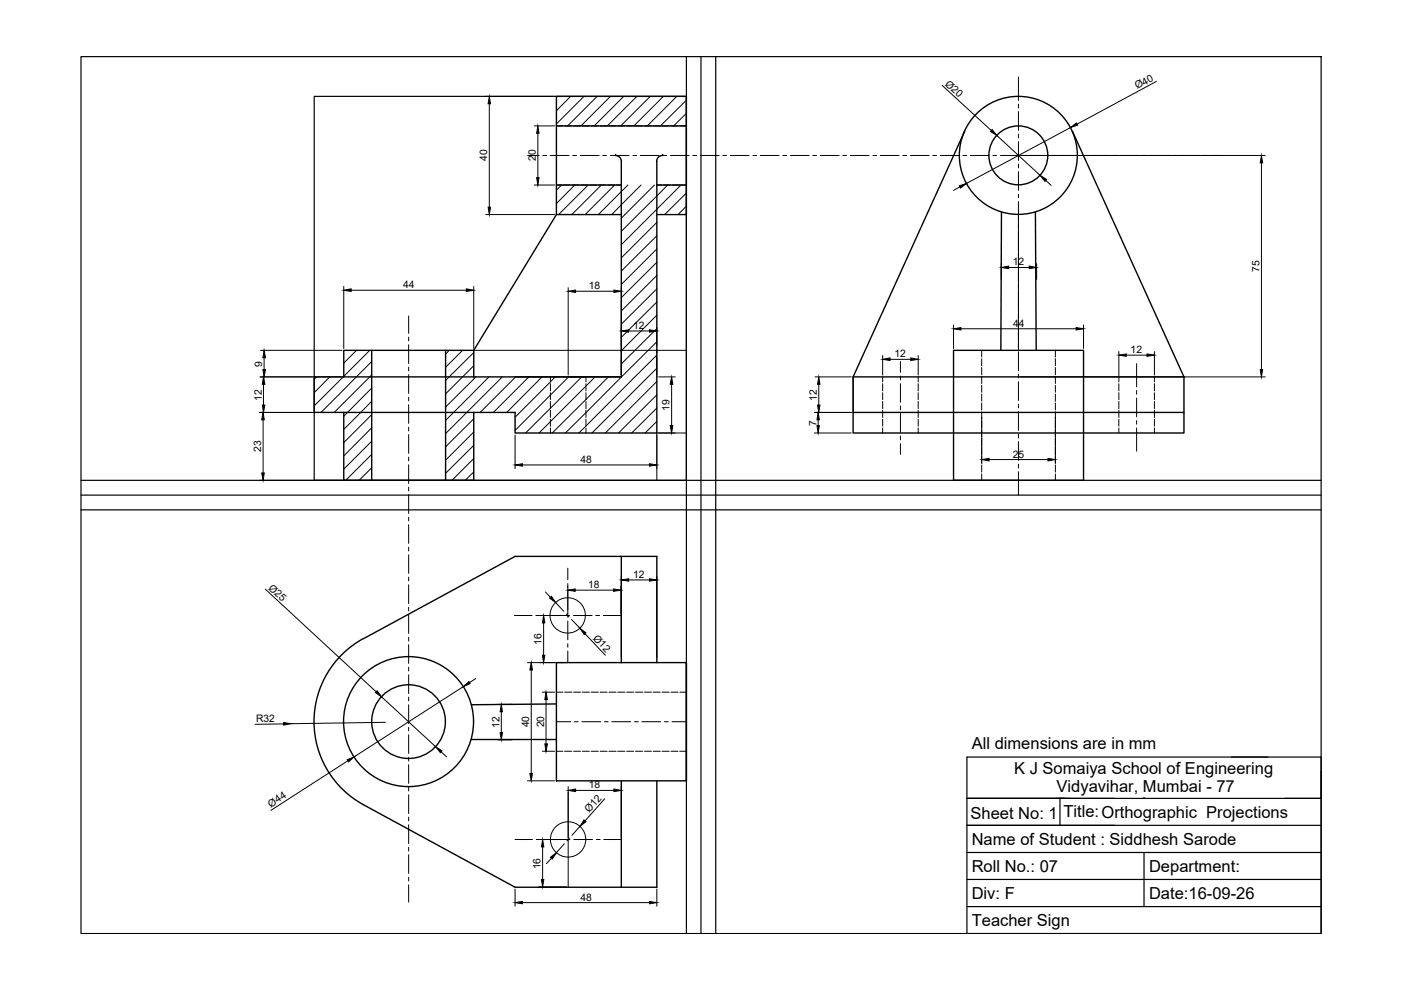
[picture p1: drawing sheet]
<svg xmlns="http://www.w3.org/2000/svg" width="297mm" height="210mm" viewBox="0 0 297 210" stroke-linecap="round" stroke-linejoin="round" font-family="sans-serif">
<!-- layer: 0 -->
<g fill="none" stroke="#000" stroke-width=".25">
<path d="M17.2 12h262.9v185.9h-262.9zM145.5 12v185.9M148.6 12v185.9M151.8 12v185.9M66.6 20.4h78.9v81.4h-78.9zM17.2 105h262.9M17.2 108.1h262.9M17.2 101.8h262.9M205 169.3h75.1M205 175h75.1M223.8 169.3h1.9h-1v5.7M242.6 169.3h.1"/>
<path d="M280.1 163.5v34.4h-75.1v-37.4h75.1v8.8h-7.7M205 180.7h75.1M205 186.5h75.1M205 192.2h75.1M242.6 180.7v11.5"/>
</g>
<g fill="none" stroke="#000" stroke-width=".21">
<path d="M199.8 18.1l10.4 9.6M215.9 16.3v5M245.2 17.3l-16.8 9M103 20.4h14.6M103.7 22v21.9M111.9 33h2.4M113.3 39.2h4.3M113.3 26.7h4.3M114 28.3v9.4M115.1 33h.8M116.7 33h3.9M118 39.2h1.1l-1.1 1.1"/>
<path d="M118 26.7h1.3M118.2 20.4l-.2 .2M119.4 39.2h1.5M119.7 26.7h1.5M121 20.4l-3 3.1M121.3 39.2h1.5M121.4 33h.8M121.6 26.7h1.5M121.9 39.2l-3.9 4M123 33h4M123.2 39.2h1.5M123.5 26.7h1.5"/>
<path d="M123.8 20.4l-5.8 5.9M124.7 39.2l-6.3 6.3M125 39.2h1.5M125.3 26.7h1.6M126.6 20.4l-6.3 6.3M126.9 39.2h1.5M127.2 26.7h1.5M127.5 39.2l-6.3 6.3M127.8 33h.8M128.8 39.2h1.5M129.1 26.7h1.5M129.4 33h4"/>
<path d="M129.4 20.4l-6.2 6.3M130.3 39.2l-6.2 6.3M130.7 39.2h1M131 26.7h1.5M132.2 20.4l-6.2 6.3M132.9 26.7h1.5M133.1 39.2l-6.2 6.3M134.2 33h.8M134.7 26.7h1.6M135 20.4l-6.2 6.3M135.7 33h4M135.9 39.2l-6.2 6.3"/>
<path d="M136.6 26.7h1.5M137.9 20.4l-6.3 6.3M138.5 26.7h1.5M138.8 39.2l-7.1 7.1M139.3 39.2h1M140.4 26.7h1.5M140.5 33h.8M140.7 20.4l-6.3 6.3M140.7 39.2h1.5M141.5 39.2l-9.8 9.9M142.1 33h4M142.3 26.7h1.4"/>
<path d="M142.6 39.2h1.5M143.5 20.4l-6.3 6.3M144.1 26.7h1.4M144.4 39.2l-12.7 12.7M144.4 39.2h1.1M145.5 21.2l-5.5 5.5M145.5 24l-2.7 2.7M146.9 33h.8M148.5 33h4M153.3 33h.7M154.8 33h4M159.6 33h.8"/>
<path d="M161.2 33h4M166 33h.8M167.6 33h4M172.3 33h.8M173.9 33h4M178.7 33h.8M180.3 33h4M185.1 33h.8M186.6 33h4M191.4 33h.8M193 33h4M197.8 33h.8"/>
<path d="M199.4 33h4M203.5 39.6l-1.3 .8M204.2 33h.8M205.7 33h4M210.5 33h.8M211.4 28.7l9.1 8.5M212.1 33h4M215.9 22.1v.8M215.9 23.7v3.9M215.9 28.4v.8M215.9 30v4M215.9 34.8v.8"/>
<path d="M215.9 36.4v4M216.4 33h51.9M221.7 38.3l1.2 1M227 27l-22.1 11.9M267.4 34.5v43.8M103 45.5h14.6M139.3 47.1l-7.6 7.6M139.3 50l-7.6 7.5M139.3 52.8l-7.6 7.5M139.3 55.6l-7.6 7.5M139.3 58.4l-7.6 7.5M145.5 40.9l-4.6 4.6"/>
<path d="M145.5 43.7l-1.8 1.8M212.3 55.9v3.4M213.9 56.7h4.3M215.9 41.2v.7M215.9 42.7v31.6M219.8 55.9v3.4M55.1 79.9h17.4M55.2 74.3h17.3M56 75.8v2.5M67.1 79.9l-.5 .5M69.9 79.9l-3.3 3.4M72.8 79.9l-6.2 6.1"/>
<path d="M72.9 60.7v13.2M74.5 61.5h24.4M75.6 74.3l-2.7 2.7M78.4 74.3l-5.5 5.5M78.8 76.7l-10.7 10.7M78.8 79.5l-7.9 7.9M86.6 67v3.7M86.6 71.5v.8M86.6 73.1v4M86.6 77.8v.8M86.6 79.4v4M95.2 74.3l-.7 .8"/>
<path d="M98.1 74.3l-3.6 3.6M100.4 74.7l-5.9 6M100.4 77.5l-5.9 6M100.4 74.3h45.1M100.4 60.7v13.2M100.9 79.9l-6.4 6.4M103.7 79.9l-9.2 9.2M106.5 79.9l-12 12M109.3 79.9l-7.5 7.5M112.1 79.9l-7.5 7.5M114.9 79.9l-7.5 7.5M116.7 79.9v1.1"/>
<path d="M117.7 79.9l-8.5 8.6M120.5 79.9h3.7v1.1M120.5 61v18.5M120.6 79.9l-11.4 11.4M122 61.8h8.2M123.3 79.9l-11.9 11.9M126.2 79.9l-11.9 11.9M129 79.9l-11.9 11.9M131.7 61v18.5M133.3 70.2h4.4M139.3 72.5l-19.4 19.3M139.3 75.3l-16.6 16.5"/>
<path d="M139.3 78.1l-13.8 13.7M139.3 61.2l-7.6 7.5M139.3 64l-7.6 7.5M139.3 66.8l-7.6 7.6M139.3 69.7l-7.6 7.5M139.3 69.4v3.9M139.3 74.1v.8M139.3 75.7v3.8M139.6 79.9h3.6M172.8 79.9h7.7M180.9 79.9v7.5M187.1 75.4v4.1"/>
<path d="M187.1 79.9v1.1M188.7 76.2h4.4M190.9 76.7v2.2M190.9 79.7v.8M194.7 75.4v4.1M194.7 79.9v1.1M202.2 68.9v5M203.7 69.7h24.5M208.1 74.3v1.4M208.1 76.1v1.4M208.1 77.9v1.5M208.1 79.8v1.5"/>
<path d="M215.9 74.6v4M215.9 79.3v.8M216.4 79.9h51.9M223.8 74.3v1.4M223.8 76.1v1.4M223.8 77.9v1.5M223.8 79.8v1.5M229.7 68.9v5M237.2 74.5v5.2M237.2 79.9v1.1M238.8 75.3h4.4M241 77.1v4.9"/>
<path d="M244.8 74.5v5M244.8 79.9v1.1M55 87.4h17.5M55.8 89v11.3M55.9 81.5v4.4M78.8 82.3l-5.9 6M78.8 85.1l-5.9 5.9M78.8 87.9l-5.9 5.9M78.8 90.7l-5.9 6M78.8 93.5l-5.9 6M78.8 96.3l-5.5 5.5M78.8 99.2l-2.7 2.6"/>
<path d="M86.6 84.2v.8M86.6 85.8v4M86.6 90.6v.8M86.6 92.1v4M86.6 96.9v.8M86.6 98.5v4M100.4 88.8l-5.9 5.9M100.4 91.6l-5.9 6M100.4 94.4l-5.9 6M100.4 97.2l-4.6 4.6M109.2 92.2v7.1M110.8 98.6h26.9"/>
<path d="M116.7 81.4v1.5M116.7 83.3v1.4M116.7 85.1v1.5M116.7 87v1.5M116.7 88.9v1.5M116.7 90.7v1.1M124.2 81.4v1.5M124.2 83.3v1.4M124.2 85.1v1.5M124.2 87v1.5M124.2 88.9v1.5M124.2 90.7v1.1"/>
<path d="M139.3 80.9l-11 10.9M139.3 83.7l-8.2 8.1M139.3 86.5l-5.4 5.3M139.3 89.4l-2.5 2.4M142.4 81.5v8.7M145.5 91.8h-6.2v10M172.7 91.8h7.8M172.7 87.4h7.8M173.5 89v1.2M173.6 81.5v4.4M187.1 81.4v1.5M187.1 83.3v1.4"/>
<path d="M187.1 85.1v1.5M187.1 87v1.5M187.1 88.9v1.5M187.1 90.7v1.1M190.9 81.4v3.9M190.9 86.1v.8M190.9 87.7v4M190.9 92.4v.8M190.9 94.1v2.2M194.7 81.4v1.5M194.7 83.3v1.4M194.7 85.1v1.5"/>
<path d="M194.7 87v1.5M194.7 88.9v1.5M194.7 90.7v1.1M208.1 81.7v1.5M208.1 83.6v1.5M208.1 85.5v1.4M208.1 87.3v10.9M208.1 98.6v1.5M209.7 97.4h12.5M215.9 80.9v4M215.9 85.7v.8M215.9 87.3v4"/>
<path d="M215.9 92.1v.8M215.9 93.6v4M215.9 98.4v.8M223.8 81.7v1.5M223.8 83.6v1.5M223.8 85.5v1.4M223.8 87.3v10.9M223.8 98.6v1.5M237.2 81.4v1.5M237.2 83.3v1.4M237.2 85.1v1.5M237.2 87v1.5"/>
<path d="M237.2 88.9v1.5M237.2 90.7v1.1M241 82.8v.8M241 84.4v4M241 89.2v.7M241 90.7v5M244.8 81.4v1.5M244.8 83.3v1.4M244.8 85.1v1.5M244.8 87v1.5M244.8 88.9v1.5M244.8 90.7v1.1"/>
<path d="M55 101.8h17.5M86.6 103.3v.8M86.6 104.9v4M86.6 109.7v.7M86.6 111.2v4M86.6 116v.8M86.6 117.6v4M100.4 100.1l-1.8 1.7M202.2 101.8h13.7M208.1 100.5v1.3M215.9 100v5M223.8 100.5v1.3"/>
<path d="M56.2 124.9l23.5 21.8M86.6 122.4v.8M86.6 124v4M86.6 128.8v.7M86.6 130.3v4M86.6 135.1v.8M86.6 136.7v4M109.1 130.5h3.7M113.6 130.5h7.2M115.3 132.1v6.8M115.6 125.5l1.1 1.1M117.8 127.7l1.7 1.9"/>
<path d="M120.1 130.2l.5 .6M120.4 120.5v2.4M120.4 123.7v7.2M120.4 131.7v4M120.4 136.5v.7M120.4 138v2.5M121.2 131.3l1.8 1.9M121.6 130.5h3.9M121.9 125.1h8.2M124 134.4l4.3 4.5M126.3 130.5h.8M127.9 130.5h3.7"/>
<path d="M131.6 124.3v5.8M131.7 122.2v17.2M133.3 123h4.4M139.3 122.2v17.2M60.1 153.5l-6 .1M80.9 147.7l11.5 10.7M81.7 153.1l-20 .3M86.6 141.5v.8M86.6 143.1v4M86.6 147.8v.8M86.6 149.4v4M86.6 154.2v.8"/>
<path d="M86.6 155.8v4M93.5 159.4l1.2 1.1M98.2 145.6l-23.1 14.9M100.9 143.9l-1.3 .8M105.5 149.3h3.1M105.5 156.9h3.1M106.3 150.9v4.4M111.8 140.5h8.2M112.6 142.1v21.9M115 159.3h2.6M115 146.8h2.6M115.8 148.3v9.4"/>
<path d="M118 153h3M118 159.3h1.3M118 146.8h1.3M119.7 159.3h1.5M119.7 146.8h1.5M121.6 159.3h1.5M121.6 146.8h1.5M121.8 153h.8M123.4 153h4M123.5 159.3h1.5M123.5 146.8h1.5M125.3 159.3h1.6"/>
<path d="M125.3 146.8h1.6M127.2 159.3h1.5M127.2 146.8h1.5M128.2 153h.7M129.1 159.3h1.5M129.1 146.8h1.5M129.7 153h4M131 159.3h1.5M131 146.8h1.5M132.9 159.3h1.5M132.9 146.8h1.5M134.5 153h.8"/>
<path d="M134.7 159.3h1.6M134.7 146.8h1.6M136.1 153h4M136.6 159.3h1.5M136.6 146.8h1.5M138.5 159.3h1.5M138.5 146.8h1.5M140.4 159.3h1.5M140.4 146.8h1.5M140.9 153h.8M142.3 159.3h1.4M142.3 146.8h1.4"/>
<path d="M142.5 153h3M144.1 159.3h1.4M144.1 146.8h1.4M73.7 161.3l-16.3 10.5M86.6 160.6v.8M86.6 162.1v4M86.6 166.9v.8M86.6 168.5v4M86.6 173.3v.8M86.6 174.9v3.9M86.6 179.6v.9M109.2 178h3.7"/>
<path d="M111.8 165.6h5.8M113.7 178h7.1M115 179.6v6.9M119.7 178.9l-1.7 1.9M120.5 166.8v21.2M120.7 177.7l-.5 .6M121.7 178h3.9M122 167.6h8.2M123 175.2l-1.7 1.9M126.4 178h.8M128 178h3.7M128.2 169.4l-4.2 4.7"/>
<path d="M131.7 166.8v10.8M86.6 181.2v4M86.6 186v.8M86.6 187.6v3.7M109.2 188.5v3.6M110.8 191.4h26.9M114.2 188h5.9M116.9 182l-1 1.1M139.3 188.5v3.6"/>
<circle cx="120.4" cy="130.5" r="3.7"/>
<circle cx="120.4" cy="178" r="3.7"/>
</g>
<g fill="none" stroke="#000" stroke-width=".3">
<path d="M118 39.2h13.7M118 26.7h27.5M130.5 33a1.25 1.25 0 0 1 1.2 1.2M130.5 33h.1M131.7 34.2v45.7h-22.5M139.3 34.2v57.6h-30.1v-4.4h-36.3M139.3 39.2h6.2M140.5 33a1.25 1.25 0 0 0-1.3 1.2M140.5 33h.1M204.5 27.8l-23.6 52.1M227.4 27.8l23.6 52.1M118 45.5l-17.6 28.8"/>
<path d="M131.7 45.5h-13.7v-25.1h27.5v25.1h-6.2M212.3 44.9l-.1 29.4M219.5 44.9l.2 29.4M72.9 79.9v-5.6h27.5v5.6M78.8 74.3v27.5M94.5 74.3v27.5M131.7 79.9h-65.1v7.5h6.3M180.9 79.9h70.1v11.9h-70.1zM202.2 74.3h27.5v27.5h-27.5zM72.9 87.4v14.4h27.5v-14.4M180.9 87.4h70.1M131.7 118v22.5"/>
<path d="M77 135.4a20 20 0 0 0 0 35.2l32.2 17.5h30.1v-22.5M77.1 135.4l32.1-17.4h30.1v22.5M99.9 156.8h18.1M118 140.5h27.5v25.1h-27.5zM118 149.3l-18.1 .1M145.5 140.5v25.1M131.7 165.6v22.5"/>
<circle cx="215.9" cy="32.9" r="12.5"/>
<circle cx="215.9" cy="32.9" r="6.2"/>
<circle cx="86.6" cy="153" r="13.8"/>
<circle cx="86.6" cy="153" r="7.8"/>
</g>
<g fill="#000" stroke="#000" stroke-width=".21">
<path d="M103.7 20.4l.3 1.6h-.5zM114 26.7l.3 1.6h-.5zM113.8 37.7h.5l-.3 1.5zM203.4 39.4l1.5-.5-1.2 1zM210.3 27.5l1.1 1.2-1.4-.8zM220.5 37.2l1.4 .8-.3 .5zM227 27l1.2-.9 .3 .4zM267.4 33l.3 1.5h-.5zM103.5 43.9h.5l-.3 1.6zM212.3 56.7l1.6-.3v.6zM218.2 56.4l1.6 .3-1.6 .3zM56 74.3l.3 1.5h-.6z"/>
<path d="M55.7 78.3h.6l-.3 1.6zM72.9 61.5l1.6-.3v.6zM98.9 61.2l1.5 .3-1.5 .3zM120.5 61.8l1.5-.3v.5zM130.2 61.5l1.5 .3-1.5 .2zM131.7 70.2l1.6-.3v.5zM137.7 69.9l1.6 .3-1.6 .2zM187.1 76.2l1.6-.3v.5zM193.1 75.9l1.6 .3-1.6 .2zM202.2 69.7l1.5-.2v.5zM228.2 69.5l1.5 .2-1.5 .3zM237.2 75.3l1.6-.3v.6z"/>
<path d="M243.2 75l1.6 .3-1.6 .3zM267.2 78.3h.5l-.3 1.6zM55.8 87.4l.2 1.6h-.5zM55.9 79.9l.3 1.6h-.6zM55.6 85.9h.6l-.3 1.5zM109.2 98.6l1.6-.3v.5zM137.7 98.3l1.6 .3-1.6 .2zM142.4 79.9l.2 1.6h-.5zM142.1 90.2h.5l-.2 1.6zM173.5 87.4l.2 1.6h-.5zM173.2 90.2h.5l-.2 1.6zM173.6 79.9l.2 1.6h-.5z"/>
<path d="M173.3 85.9h.5l-.2 1.5zM208.1 97.4l1.6-.2v.5zM222.2 97.2l1.6 .2-1.6 .3zM55.5 100.3h.5l-.2 1.5zM115.3 130.5l.2 1.6h-.5zM115 138.9h.5l-.2 1.6zM116.9 126.4l.9 1.3-1.3-.9zM120.4 125.1l1.5-.2v.5zM123 133.2l1.2 1-.3 .3zM130.1 124.9l1.5 .2-1.5 .3zM131.7 123l1.6-.3v.5zM137.7 122.7l1.6 .3-1.6 .2z"/>
<path d="M60.1 153.2l1.6 .2-1.6 .3zM79.6 146.8l.4-.3 .9 1.2zM92.4 158.4l1.3 .8-.3 .4zM98.2 145.6l1.2-1.1 .3 .4zM106.3 149.3l.2 1.6h-.5zM106 155.3h.5l-.2 1.6zM112.6 140.5l.3 1.6h-.6zM115.8 146.8l.3 1.5h-.6zM115.5 157.7h.6l-.3 1.6zM73.6 161.1l1.5-.6-1.2 1zM112.3 164h.6l-.3 1.6zM115 178l.3 1.6h-.5z"/>
<path d="M120.5 167.6l1.5-.3v.5zM123.8 173.8l.4 .4-1.2 1zM130.2 167.3l1.5 .3-1.5 .2zM109.2 191.4l1.6-.3v.5zM114.8 186.5h.5l-.3 1.5zM116.7 181.8l1.3-1-.9 1.3zM137.7 191.1l1.6 .3-1.6 .2z"/>
</g>
<g font-size="3.5">
<text x="206" y="158.8">All dimensions are in mm</text>
<text x="215" y="164.2">K J Somaiya School of Engineering</text>
<text x="224" y="167.9">Vidyavihar, Mumbai - 77</text>
<text x="205.8" y="173.6">Sheet No: 1</text>
<text x="225.5" y="173.3">Title:Orthographic Projections</text>
<text x="206" y="179.1">Name of Student : Siddhesh Sarode</text>
<text x="206" y="184.8">Roll No.: 07</text>
<text x="243.6" y="184.8">Department:</text>
<text x="206" y="190.5">Div: F</text>
<text x="243.6" y="190.5">Date:16-09-26</text>
<text x="206" y="196.3">Teacher Sign</text>
</g>
<g font-size="2.2">
<text x="200.3" y="18" transform="rotate(43 200.3 18)">Ø20</text>
<text x="241.1" y="19" transform="rotate(-28 241.1 19)">Ø40</text>
<text x="103.3" y="34.1" transform="rotate(-90 103.3 34.1)">40</text>
<text x="113.6" y="34.1" transform="rotate(-90 113.6 34.1)">20</text>
<text x="214.7" y="56.3">12</text>
<text x="267" y="57.7" transform="rotate(-90 267 57.7)">75</text>
<text x="85.5" y="61.1">44</text>
<text x="124.8" y="61.3">18</text>
<text x="134.2" y="69.8">12</text>
<text x="214.8" y="69.3">44</text>
<text x="55.6" y="77.7" transform="rotate(-90 55.6 77.7)">9</text>
<text x="189.6" y="75.8">12</text>
<text x="239.7" y="74.9">12</text>
<text x="55.5" y="84.9" transform="rotate(-90 55.5 84.9)">12</text>
<text x="142" y="87.2" transform="rotate(-90 142 87.2)">19</text>
<text x="173.2" y="84.9" transform="rotate(-90 173.2 84.9)">12</text>
<text x="55.4" y="95.8" transform="rotate(-90 55.4 95.8)">23</text>
<text x="173.1" y="90.2" transform="rotate(-90 173.1 90.2)">7</text>
<text x="123" y="98.2">48</text>
<text x="214.7" y="97.1">25</text>
<text x="56.8" y="124.8" transform="rotate(43 56.8 124.8)">Ø25</text>
<text x="124.7" y="124.7">18</text>
<text x="134.2" y="122.6">12</text>
<text x="114.8" y="136.8" transform="rotate(-90 114.8 136.8)">16</text>
<text x="125.6" y="135.4" transform="rotate(46 125.6 135.4)">Ø12</text>
<text x="54.3" y="153.1" transform="rotate(-1 54.3 153.1)">R32</text>
<text x="105.9" y="154.4" transform="rotate(-90 105.9 154.4)">12</text>
<text x="112.2" y="154.2" transform="rotate(-90 112.2 154.2)">40</text>
<text x="115.4" y="154.2" transform="rotate(-90 115.4 154.2)">20</text>
<text x="124.8" y="167.2">18</text>
<text x="57.4" y="171.3" transform="rotate(-33 57.4 171.3)">Ø44</text>
<text x="124.9" y="172.4" transform="rotate(-48 124.9 172.4)">Ø12</text>
<text x="114.6" y="184.3" transform="rotate(-90 114.6 184.3)">16</text>
<text x="123" y="191">48</text>
</g>
</svg>
